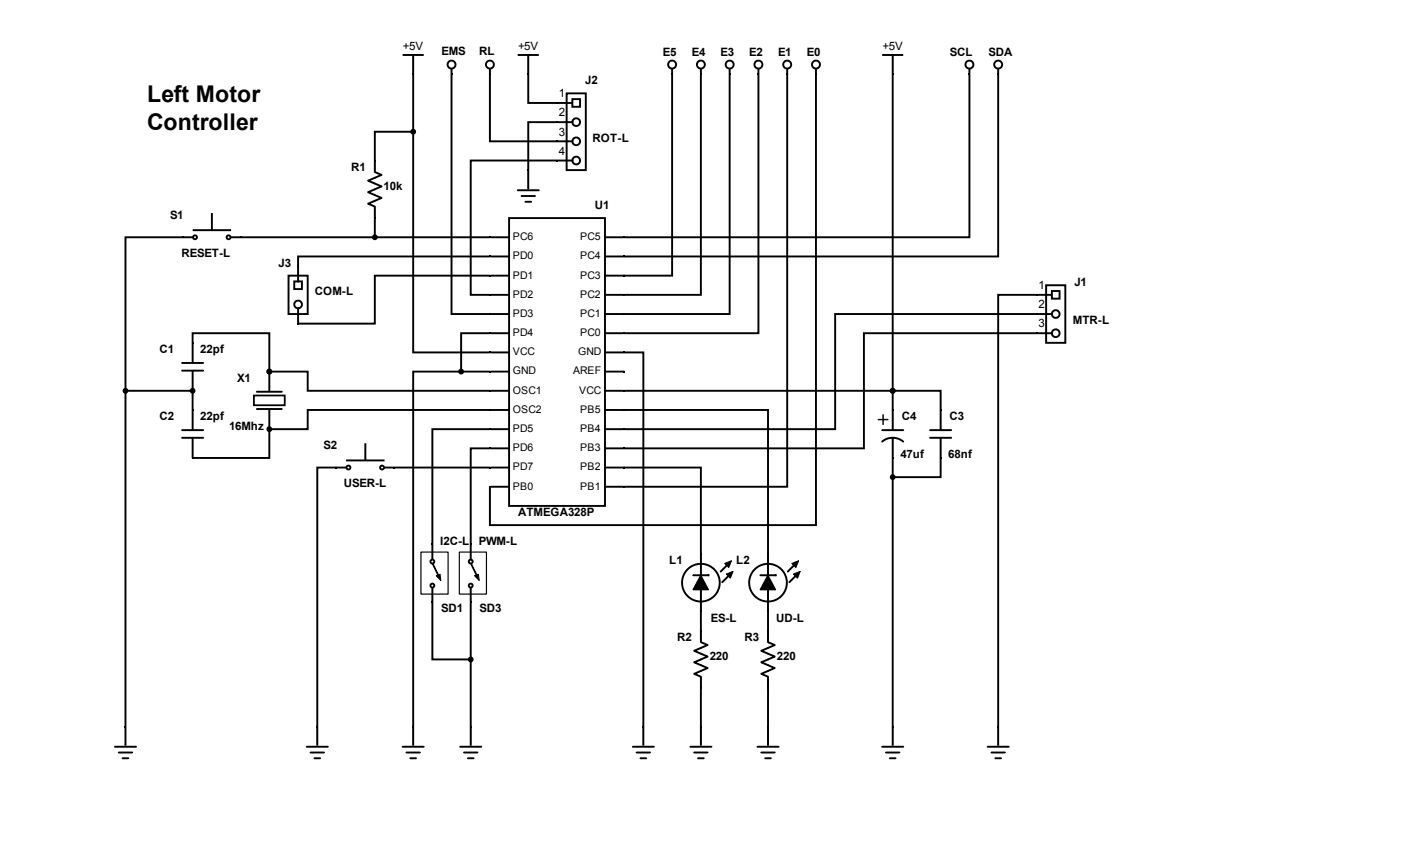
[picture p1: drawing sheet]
<svg xmlns="http://www.w3.org/2000/svg" width="356mm" height="216mm" viewBox="0 0 356 216" stroke-linecap="round" stroke-linejoin="round" font-family="sans-serif">
<g fill="#000">
<path d="M124.1 60h.5v.4h-.5zM158.2 60h.5v.4h-.5zM124.1 64.8h.5v.5h-.5zM124.1 69.7h.5v.5h-.5zM124.1 74.6h.5v.4h-.5zM124.1 79.4h.5v.5h-.5zM158.2 79.4h.5v.5h-.5zM158.2 74.6h.5v.4h-.5zM158.2 69.7h.5v.5h-.5zM158.2 64.8h.5v.5h-.5zM124.1 84.3h.5v.5h-.5zM124.1 89.2h.5v.5h-.5z"/>
<path d="M124.1 94h.5v.5h-.5zM124.1 98.9h.5v.5h-.5zM158.2 98.9h.5v.5h-.5zM158.2 94h.5v.5h-.5zM158.2 89.2h.5v.5h-.5zM158.2 84.3h.5v.5h-.5zM124.1 103.8h.5v.5h-.5zM124.1 108.6h.5v.5h-.5zM124.1 113.5h.5v.5h-.5zM124.1 118.4h.5v.5h-.5zM158.2 118.4h.5v.5h-.5zM158.2 113.5h.5v.5h-.5z"/>
<path d="M158.2 108.6h.5v.5h-.5zM158.2 103.8h.5v.5h-.5zM124.1 123.2h.5v.5h-.5zM158.2 123.2h.5v.5h-.5z"/>
</g>
<path d="M129.2 55.3h24.4v73.1h-24.4z" fill="#fff"/>
<g fill="none" stroke="#000" stroke-width=".49">
<path d="M129.2 55.3h24.4v73.1h-24.4zM124.6 60.2h4.6M124.6 65.1h4.6M124.6 69.9h4.6M124.6 74.8h4.6M124.6 79.7h4.6M153.6 60.2h4.8M153.6 65.1h4.8M153.6 69.9h4.8M153.6 74.8h4.8M153.6 79.7h4.8M65.2 99.4h6.3"/>
<path d="M68.4 94.5v4.6M124.6 84.5h4.6M124.6 89.4h4.6M124.6 94.3h4.6M124.6 99.1h4.6M153.6 84.5h4.8M153.6 89.4h4.8M153.6 94.3h4.8M153.6 99.1h4.8M68.4 104v4.6M124.6 104h4.6M124.6 108.9h4.6"/>
<path d="M124.6 113.7h4.6M124.6 118.6h4.6M153.6 104h4.8M153.6 108.9h4.8M153.6 113.7h4.8M153.6 118.6h4.8M124.6 123.5h4.6M153.6 123.5h4.8"/>
</g>
<path d="M68.1 94h.5v.5h-.5zM68.1 108.6h.5v.5h-.5z" fill="#000"/>
<path d="M64.4 100.3h7.9v2.5h-7.9z" fill="#fff"/>
<path d="M64.4 100.3h7.9v2.5h-7.9z" fill="none" stroke="#000" stroke-width=".45"/>
<g fill="none" stroke="#000" stroke-width=".49">
<path d="M102.4 13.9h4.9M104.9 14.2v4.4M53.8 54.3v3.9M95.1 43.6l1.7 .8-3.4 1.4 3.4 1.5-3.4 1.5 3.4 1.4-3.4 1.5 1.7 .7M95.1 41v2.4M95.1 52.7v2.4M95.1 55.3v4.4M46.5 60.2h-14.7v124.1M46.7 60.2h2.1M58.7 60.2h2.1M61.1 60.2h63.2M32.3 99.1h16.1"/>
<path d="M46.2 92.1h5.4M46.2 94h5.4M48.9 87v-2.5h19.5v9.3M48.9 87.2v4.6M48.9 94.3v4.6M48.9 99.1v4.9M68.8 94.3h9.3v4.8h46.2M46.2 109.1h5.4M46.2 111.1h5.4M48.9 104.3v4.6M48.9 111.3v4.6M65.2 103.8h6.3"/>
<path d="M68.4 109.4v6.8h-19.5M124.3 104h-46.2v4.9h-9.7M223.9 109.1h5.4M223.9 112a4.1 4.1 0 0 1 5.4 0M226.6 104.3v4.6M226.6 111.3v4.6M226.6 116.2v68.1M236.1 109.1h5.3M236.1 111.1h5.3M238.8 116.2v4.9h-11.7M238.8 104.3v4.6M238.8 111.3v4.6"/>
<path d="M29.2 189.5h5.3M30.1 190.9h3.5M31.1 192.4h1.5M31.8 184.6v4.4M223.9 189.5h5.4M224.9 190.9h3.4M225.9 192.4h1.4M226.6 184.6v4.4"/>
<circle cx="49.5" cy="60.2" r=".49"/>
<circle cx="58" cy="60.2" r=".49"/>
<circle cx="95.1" cy="60.2" r=".49"/>
<circle cx="31.8" cy="99.1" r=".49"/>
<circle cx="48.9" cy="99.1" r=".49"/>
<circle cx="68.4" cy="94.3" r=".49"/>
<circle cx="68.4" cy="108.9" r=".49"/>
<circle cx="226.6" cy="121.1" r=".49"/>
</g>
<g fill="#000">
<path d="M104.6 18.6h.5v.5h-.5zM192.3 18.6h.4v.5h-.4zM46.2 60h.5v.4h-.5zM60.8 60h.5v.4h-.5zM94.9 40.5h.5v.5h-.5zM94.9 55.1h.5v.5h-.5zM48.6 86.7h.5v.5h-.5zM48.6 98.9h.5v.5h-.5zM48.6 103.8h.5v.5h-.5zM48.6 115.9h.5v.5h-.5zM226.3 103.8h.5v.5h-.5zM226.3 115.9h.5v.5h-.5z"/>
<path d="M238.5 103.8h.5v.5h-.5zM238.5 115.9h.5v.5h-.5zM31.6 184.1h.5v.5h-.5zM226.3 184.1h.5v.5h-.5z"/>
<circle cx="95.1" cy="60.2" r=".49"/>
<circle cx="31.8" cy="99.1" r=".49"/>
<circle cx="48.9" cy="99.1" r=".49"/>
<circle cx="68.4" cy="94.3" r=".49"/>
<circle cx="68.4" cy="108.9" r=".49"/>
<circle cx="226.6" cy="121.1" r=".49"/>
</g>
<g fill="none" stroke="#000" stroke-width=".25">
<path d="M104.9 14.2v4.4M95.1 41v2.4M95.1 52.7v2.4M48.9 87.2v4.6M48.9 94.3v4.6M48.9 104.3v4.6M48.9 111.3v4.6M226.6 104.3v4.6M226.6 111.3v4.6M238.8 104.3v4.6M238.8 111.3v4.6M31.8 184.6v4.4"/>
<path d="M226.6 184.6v4.4"/>
</g>
<path d="M222.9 106.4h2.5M224.1 105.2v2.5" fill="none" stroke="#000" stroke-width=".37"/>
<path d="M49 58.3h9.5v.2h-9.5z" fill="none" stroke="#000" stroke-width=".26"/>
<circle cx="192.5" cy="16.4" r="1.01" fill="#fff"/>
<circle cx="192.5" cy="16.4" r="1.01" fill="none" stroke="#000" stroke-width=".49"/>
<path d="M192.5 17.6v1z" fill="#fff"/>
<path d="M192.5 17.6v1" fill="none" stroke="#000" stroke-width=".49"/>
<path d="M185 18.6h.4v.5h-.4z" fill="#000"/>
<circle cx="185.2" cy="16.4" r="1.01" fill="#fff"/>
<circle cx="185.2" cy="16.4" r="1.01" fill="none" stroke="#000" stroke-width=".49"/>
<path d="M185.2 17.6v1z" fill="#fff"/>
<path d="M185.2 17.6v1" fill="none" stroke="#000" stroke-width=".49"/>
<path d="M177.7 18.6h.4v.5h-.4z" fill="#000"/>
<circle cx="177.9" cy="16.4" r="1.01" fill="#fff"/>
<circle cx="177.9" cy="16.4" r="1.01" fill="none" stroke="#000" stroke-width=".49"/>
<path d="M177.9 17.6v1z" fill="#fff"/>
<path d="M177.9 17.6v1" fill="none" stroke="#000" stroke-width=".49"/>
<path d="M170.4 18.6h.4v.5h-.4z" fill="#000"/>
<circle cx="170.6" cy="16.4" r="1.01" fill="#fff"/>
<circle cx="170.6" cy="16.4" r="1.01" fill="none" stroke="#000" stroke-width=".49"/>
<path d="M170.6 17.6v1z" fill="#fff"/>
<path d="M170.6 17.6v1" fill="none" stroke="#000" stroke-width=".49"/>
<path d="M262.9 74.6h.4v.4h-.4zM262.9 79.4h.4v.5h-.4zM262.9 84.3h.4v.5h-.4z" fill="#000"/>
<path d="M265.5 72.4h4.9v14.6h-4.9z" fill="#fff"/>
<g fill="none" stroke="#000" stroke-width=".49">
<path d="M263.3 74.8h3.7M263.3 79.7h3.7M265.5 72.4h4.9v14.6h-4.9zM263.3 84.5h3.7"/>
<circle cx="268" cy="79.7" r=".97"/>
<circle cx="268" cy="84.5" r=".97"/>
</g>
<path d="M267 73.8h1.9v2h-1.9z" fill="#fff"/>
<path d="M267 73.8h1.9v2h-1.9z" fill="none" stroke="#000" stroke-width=".49"/>
<path d="M141.1 25.9h.5v.5h-.5zM141.1 30.7h.5v.5h-.5zM141.1 35.6h.5v.5h-.5zM141.1 40.5h.5v.5h-.5z" fill="#000"/>
<path d="M143.8 23.7h4.9v19.5h-4.9z" fill="#fff"/>
<g fill="none" stroke="#000" stroke-width=".49">
<path d="M141.6 26.1h3.7M141.6 31h3.7M141.6 35.9h3.7M143.8 23.7h4.9v19.5h-4.9zM141.6 40.7h3.7"/>
<circle cx="146.3" cy="31" r=".97"/>
<circle cx="146.3" cy="35.9" r=".97"/>
<circle cx="146.3" cy="40.7" r=".97"/>
</g>
<path d="M145.3 25.1h1.9v2h-1.9z" fill="#fff"/>
<path d="M145.3 25.1h1.9v2h-1.9z" fill="none" stroke="#000" stroke-width=".49"/>
<path d="M199.6 18.6h.4v.5h-.4z" fill="#000"/>
<circle cx="199.8" cy="16.4" r="1.01" fill="#fff"/>
<circle cx="199.8" cy="16.4" r="1.01" fill="none" stroke="#000" stroke-width=".49"/>
<path d="M199.8 17.6v1z" fill="#fff"/>
<path d="M199.8 17.6v1" fill="none" stroke="#000" stroke-width=".49"/>
<path d="M206.9 18.6h.5v.5h-.5z" fill="#000"/>
<circle cx="207.1" cy="16.4" r="1.01" fill="#fff"/>
<circle cx="207.1" cy="16.4" r="1.01" fill="none" stroke="#000" stroke-width=".49"/>
<path d="M207.1 17.6v1z" fill="#fff"/>
<g fill="none" stroke="#000" stroke-width=".49">
<path d="M104.9 18.8v70.6h19.4M170.6 18.8v51.1h-12.2M177.9 18.8v56h-19.5M185.2 18.8v60.9h-26.8M192.5 18.8v65.7h-34.1M199.8 18.8v104.7h-41.4M207.1 18.8v114.4h-82.8v-9.7M207.1 17.6v1M224.1 13.9h4.9M226.6 14.2v4.4M226.6 18.8v79.9M104.4 33.4h-9.3v7.3"/>
<path d="M158.4 99.1h80.4v4.9M226.6 99.6v4.4M85.6 118.6h2.1M92.7 112.7v3.9M97.7 118.6h2.1"/>
<circle cx="104.9" cy="33.4" r=".49"/>
<circle cx="226.6" cy="99.1" r=".49"/>
<circle cx="88.4" cy="118.6" r=".49"/>
<circle cx="97" cy="118.6" r=".49"/>
</g>
<g fill="#000">
<path d="M114.4 18.6h.5v.5h-.5zM226.3 18.6h.5v.5h-.5zM85.2 118.4h.4v.5h-.4zM99.8 118.4h.4v.5h-.4z"/>
<circle cx="104.9" cy="33.4" r=".49"/>
<circle cx="226.6" cy="99.1" r=".49"/>
</g>
<path d="M88 116.7h9.5v.2h-9.5z" fill="none" stroke="#000" stroke-width=".26"/>
<path d="M226.6 14.2v4.4" fill="none" stroke="#000" stroke-width=".25"/>
<circle cx="114.6" cy="16.4" r="1.01" fill="#fff"/>
<circle cx="114.6" cy="16.4" r="1.01" fill="none" stroke="#000" stroke-width=".49"/>
<path d="M114.6 17.6v1z" fill="#fff"/>
<g fill="none" stroke="#000" stroke-width=".49">
<path d="M114.6 18.8v60.9h9.7M114.6 17.6v1M131.6 13.9h4.9M134.1 18.8v7.3h7.3M134.1 14.2v4.4M141.4 31h-7.3v12.2M131.4 48.3h5.4M132.4 49.7h3.4M133.4 51.2h1.4M134.1 43.4v4.4M141.4 40.7h-21.9v34.1h4.8M263.1 79.7h-51.1v29.2h-53.6"/>
<path d="M263.1 74.8h-9.7v109.5M124.3 94.3h-19.4v90M124.3 84.5h-7.3v9.3M158.4 89.4h4.9v94.9M263.1 84.5h-43.8v29.2h-60.9M85.4 118.6h-4.9v65.7M100 118.6h24.3M177.9 162.9l1.7 .8-3.4 1.4 3.4 1.5-3.4 1.4 3.4 1.5-3.4 1.5 1.7 .7M177.9 160.2v2.5M177.9 171.9v2.5M194.9 162.9l1.7 .8-3.4 1.4 3.4 1.5-3.4 1.4 3.4 1.5-3.4 1.5 1.7 .7M194.9 160.2v2.5"/>
<path d="M194.9 171.9v2.5M77.9 189.5h5.3M78.8 190.9h3.4M79.8 192.4h1.5M80.5 184.6v4.4M102.2 189.5h5.4M103.2 190.9h3.4M104.1 192.4h1.5M104.9 184.6v4.4M116.8 189.5h5.4M117.8 190.9h3.4M118.7 192.4h1.5"/>
<path d="M119.5 184.6v4.4M160.6 189.5h5.4M161.6 190.9h3.4M162.6 192.4h1.4M163.3 184.6v4.4M175.2 189.5h5.4M176.2 190.9h3.4M177.2 192.4h1.4M177.9 184.6v4.4M192.3 189.5h5.3M193.2 190.9h3.4M194.2 192.4h1.5"/>
<path d="M194.9 184.6v4.4M250.7 189.5h5.3M251.7 190.9h3.4M252.6 192.4h1.5M253.4 184.6v4.4"/>
<circle cx="117" cy="94.3" r=".49"/>
</g>
<g fill="#000">
<path d="M133.8 18.6h.5v.5h-.5zM245.8 18.6h.5v.5h-.5zM133.8 42.9h.5v.5h-.5zM177.7 159.8h.4v.4h-.4zM194.7 159.8h.5v.4h-.5zM177.7 174.4h.4v.4h-.4zM194.7 174.4h.5v.4h-.5zM80.3 184.1h.5v.5h-.5zM104.6 184.1h.5v.5h-.5zM119.2 184.1h.5v.5h-.5zM163.1 184.1h.4v.5h-.4zM177.7 184.1h.4v.5h-.4z"/>
<path d="M194.7 184.1h.5v.5h-.5zM253.1 184.1h.5v.5h-.5z"/>
<circle cx="117" cy="94.3" r=".49"/>
</g>
<g fill="none" stroke="#000" stroke-width=".25">
<path d="M134.1 14.2v4.4M134.1 43.4v4.4M177.9 160.2v2.5M177.9 171.9v2.5M194.9 160.2v2.5M194.9 171.9v2.5M80.5 184.6v4.4M104.9 184.6v4.4M119.5 184.6v4.4M163.3 184.6v4.4M177.9 184.6v4.4M194.9 184.6v4.4"/>
<path d="M253.4 184.6v4.4"/>
</g>
<circle cx="246.1" cy="16.4" r="1.01" fill="#fff"/>
<circle cx="246.1" cy="16.4" r="1.01" fill="none" stroke="#000" stroke-width=".49"/>
<path d="M246.1 17.6v1z" fill="#fff"/>
<path d="M246.1 18.8v41.4h-87.7M246.1 17.6v1" fill="none" stroke="#000" stroke-width=".49"/>
<path d="M253.1 18.6h.5v.5h-.5z" fill="#000"/>
<circle cx="253.4" cy="16.4" r="1.01" fill="#fff"/>
<circle cx="253.4" cy="16.4" r="1.01" fill="none" stroke="#000" stroke-width=".49"/>
<path d="M253.4 17.6v1z" fill="#fff"/>
<path d="M253.4 18.8v46.3h-95M253.4 17.6v1" fill="none" stroke="#000" stroke-width=".49"/>
<path d="M75.4 67.3h.5v.4h-.5zM75.4 81.9h.5v.4h-.5z" fill="#000"/>
<path d="M73.2 69.9h4.9v9.8h-4.9z" fill="#fff"/>
<g fill="none" stroke="#000" stroke-width=".49">
<path d="M73.2 69.9h4.9v9.8h-4.9z"/>
<circle cx="75.7" cy="77.2" r=".97"/>
</g>
<path d="M74.7 71.4h1.9v1.9h-1.9z" fill="#fff"/>
<path d="M74.7 71.4h1.9v1.9h-1.9zM75.7 67.7v3.7M75.7 78.2v3.7M124.3 65.1h-48.6v2.4M124.3 69.9h-29.2v12.2h-19.4" fill="none" stroke="#000" stroke-width=".49"/>
<path d="M109.5 137.8h.5v.5h-.5zM109.5 152.5h.5v.4h-.5z" fill="#000"/>
<path d="M106.8 140.1h6.9v10.6h-6.9z" fill="#fff"/>
<path d="M106.8 140.1h6.9v10.6h-6.9z" fill="none" stroke="#000" stroke-width=".29"/>
<g fill="none" stroke="#000" stroke-width=".49">
<path d="M124.3 108.9h-14.6v29.2M109.7 138.3v3.5M109.7 149.2v3.3"/>
<circle cx="109.7" cy="148.6" r=".49"/>
<circle cx="109.7" cy="142.5" r=".49"/>
</g>
<path d="M109.8 143.1l.1-.1 1.4 2.8h-.2z" fill="none" stroke="#000" stroke-width=".26"/>
<path d="M119.2 137.8h.5v.5h-.5zM110.7 146.1l1-.4 .2 1.6zM119.2 152.5h.5v.4h-.5z" fill="#000"/>
<path d="M110.7 146.1l1-.4 .2 1.6z" fill="none" stroke="#000" stroke-width=".25"/>
<path d="M116.6 140.1h6.9v10.6h-6.9z" fill="#fff"/>
<path d="M116.6 140.1h6.9v10.6h-6.9z" fill="none" stroke="#000" stroke-width=".29"/>
<g fill="none" stroke="#000" stroke-width=".49">
<path d="M124.3 113.7h-4.8v24.4M119.5 138.3v3.5M109.7 152.7v14.6h9.3M119.5 149.2v3.3M119.5 152.7v31.6M177.9 174.6v9.7"/>
<circle cx="119.5" cy="142.5" r=".49"/>
<circle cx="119.5" cy="148.6" r=".49"/>
<circle cx="119.5" cy="167.3" r=".49"/>
</g>
<path d="M119.5 143.1l.2-.1 1.3 2.8h-.2z" fill="none" stroke="#000" stroke-width=".26"/>
<g fill="#000">
<path d="M120.4 146.1l1-.4 .2 1.6zM177.7 140.3h.4v.5h-.4zM177.7 154.9h.4v.5h-.4z"/>
<circle cx="119.5" cy="167.3" r=".49"/>
</g>
<path d="M120.4 146.1l1-.4 .2 1.6z" fill="none" stroke="#000" stroke-width=".25"/>
<circle cx="177.9" cy="147.8" r="4.8" fill="#fff"/>
<g fill="none" stroke="#000" stroke-width=".49">
<path d="M158.4 118.6h19.5v21.9M176 145.9h4h-.2M177.9 140.8v14.1M177.9 155.1v4.9M185 142.9l-2.1 2.1M185.4 145.6l-2.1 2.1M194.9 174.6v9.7"/>
<circle cx="177.9" cy="147.8" r="4.8"/>
</g>
<path d="M177.9 146l1.9 3.6h-3.8zM183.9 143l1.8-.7-.7 1.7zM184.3 145.6l1.8-.6-.7 1.7zM194.7 140.3h.5v.5h-.5zM194.7 154.9h.5v.5h-.5z" fill="#000"/>
<path d="M177.9 146l1.9 3.6h-3.8z" fill="none" stroke="#000" stroke-width=".36"/>
<path d="M177.9 140.8v14.1M183.9 143l1.8-.7-.7 1.7zM184.3 145.6l1.8-.6-.7 1.7z" fill="none" stroke="#000" stroke-width=".25"/>
<circle cx="194.9" cy="147.8" r="4.8" fill="#fff"/>
<g fill="none" stroke="#000" stroke-width=".49">
<path d="M158.4 104h36.5v36.5M193 145.9h4.1h-.2M194.9 140.8v14.1M194.9 155.1v4.9M202 142.9l-2.1 2.1M202.4 145.6l-2 2.1"/>
<circle cx="194.9" cy="147.8" r="4.8"/>
</g>
<path d="M124.1 18.6h.5v.5h-.5zM194.9 146l1.9 3.6h-3.8zM201 143l1.7-.7-.7 1.7zM201.4 145.6l1.7-.6-.7 1.7z" fill="#000"/>
<path d="M194.9 146l1.9 3.6h-3.8z" fill="none" stroke="#000" stroke-width=".36"/>
<path d="M194.9 140.8v14.1M201 143l1.7-.7-.7 1.7zM201.4 145.6l1.7-.6-.7 1.7z" fill="none" stroke="#000" stroke-width=".25"/>
<circle cx="124.3" cy="16.4" r="1.01" fill="#fff"/>
<circle cx="124.3" cy="16.4" r="1.01" fill="none" stroke="#000" stroke-width=".49"/>
<path d="M124.3 17.6v1z" fill="#fff"/>
<path d="M124.3 18.8v17.1h17.1M124.3 17.6v1" fill="none" stroke="#000" stroke-width=".49"/>
<g font-size="5.8">
<text x="37.3" y="26">Left Motor</text>
<text x="37.3" y="33.1">Controller</text>
</g>
<g font-size="2.9">
<text x="102.3" y="12.7">+5V</text>
<text x="112.1" y="14.1">EMS</text>
<text x="121.6" y="14.1">RL</text>
<text x="131.5" y="12.7">+5V</text>
<text x="168.3" y="14.2">E5</text>
<text x="175.6" y="14.2">E4</text>
<text x="182.9" y="14.2">E3</text>
<text x="190.2" y="14.2">E2</text>
<text x="197.5" y="14.2">E1</text>
<text x="204.8" y="14.2">E0</text>
<text x="224" y="12.7">+5V</text>
<text x="241.1" y="14.2">SCL</text>
<text x="250.9" y="14.2">SDA</text>
<text x="148.6" y="21.4">J2</text>
<text x="141.9" y="24.7">1</text>
<text x="141.9" y="29.5">2</text>
<text x="141.9" y="34.4">3</text>
<text x="150.4" y="36">ROT-L</text>
<text x="141.9" y="39.3">4</text>
<text x="89.1" y="43.3">R1</text>
<text x="97.4" y="48.1">10k</text>
<text x="151" y="53">U1</text>
<text x="43.2" y="55.5">S1</text>
<text x="46.1" y="65.2">RESET-L</text>
<text x="70.7" y="67.6">J3</text>
<text x="79.9" y="74.9">COM-L</text>
<text x="263.6" y="73.3">1</text>
<text x="272.7" y="72.5">J1</text>
<text x="263.6" y="78.2">2</text>
<text x="263.6" y="83.1">3</text>
<text x="272.3" y="82.2">MTR-L</text>
<text x="40.5" y="89.5">C1</text>
<text x="50.8" y="89.5">22pf</text>
<text x="60.2" y="96.8">X1</text>
<text x="40.5" y="106.6">C2</text>
<text x="50.8" y="106.6">22pf</text>
<text x="228.9" y="106.6">C4</text>
<text x="241" y="106.6">C3</text>
<text x="58.1" y="109">16Mhz</text>
<text x="82.1" y="113.9">S2</text>
<text x="228.5" y="116.3">47uf</text>
<text x="240.7" y="116.3">68nf</text>
<text x="87.3" y="123.6">USER-L</text>
<text x="131.5" y="131">ATMEGA328P</text>
<text x="111.8" y="138.2">I2C-L</text>
<text x="121.5" y="138.2">PWM-L</text>
<text x="169.8" y="143.1">L1</text>
<text x="186.9" y="143.1">L2</text>
<text x="112" y="155.3">SD1</text>
<text x="121.7" y="155.3">SD3</text>
<text x="180.4" y="157.7">ES-L</text>
<text x="197" y="157.7">UD-L</text>
<text x="171.9" y="162.6">R2</text>
<text x="180.1" y="167.4">220</text>
<text x="188.9" y="162.6">R3</text>
<text x="197.2" y="167.4">220</text>
</g>
<g font-size="2.7">
<text x="130.2" y="60.9">PC6</text>
<text x="130.2" y="65.8">PD0</text>
<text x="147.3" y="65.8">PC4</text>
<text x="147.3" y="60.9">PC5</text>
<text x="130.2" y="70.7">PD1</text>
<text x="147.3" y="70.7">PC3</text>
<text x="130.2" y="75.5">PD2</text>
<text x="147.3" y="75.5">PC2</text>
<text x="130.2" y="80.4">PD3</text>
<text x="147.3" y="80.4">PC1</text>
<text x="130.2" y="85.3">PD4</text>
<text x="147.3" y="85.3">PC0</text>
<text x="130.2" y="90.1">VCC</text>
<text x="130.2" y="95">GND</text>
<text x="145.4" y="95">AREF</text>
<text x="146.8" y="90.1">GND</text>
<text x="130.2" y="99.9">OSC1</text>
<text x="147" y="99.9">VCC</text>
<text x="130.2" y="104.7">OSC2</text>
<text x="147.3" y="104.7">PB5</text>
<text x="130.2" y="109.6">PD5</text>
<text x="147.3" y="109.6">PB4</text>
<text x="130.2" y="114.5">PD6</text>
<text x="130.2" y="119.3">PD7</text>
<text x="147.3" y="119.3">PB2</text>
<text x="147.3" y="114.5">PB3</text>
<text x="130.2" y="124.2">PB0</text>
<text x="147.3" y="124.2">PB1</text>
</g>
</svg>
